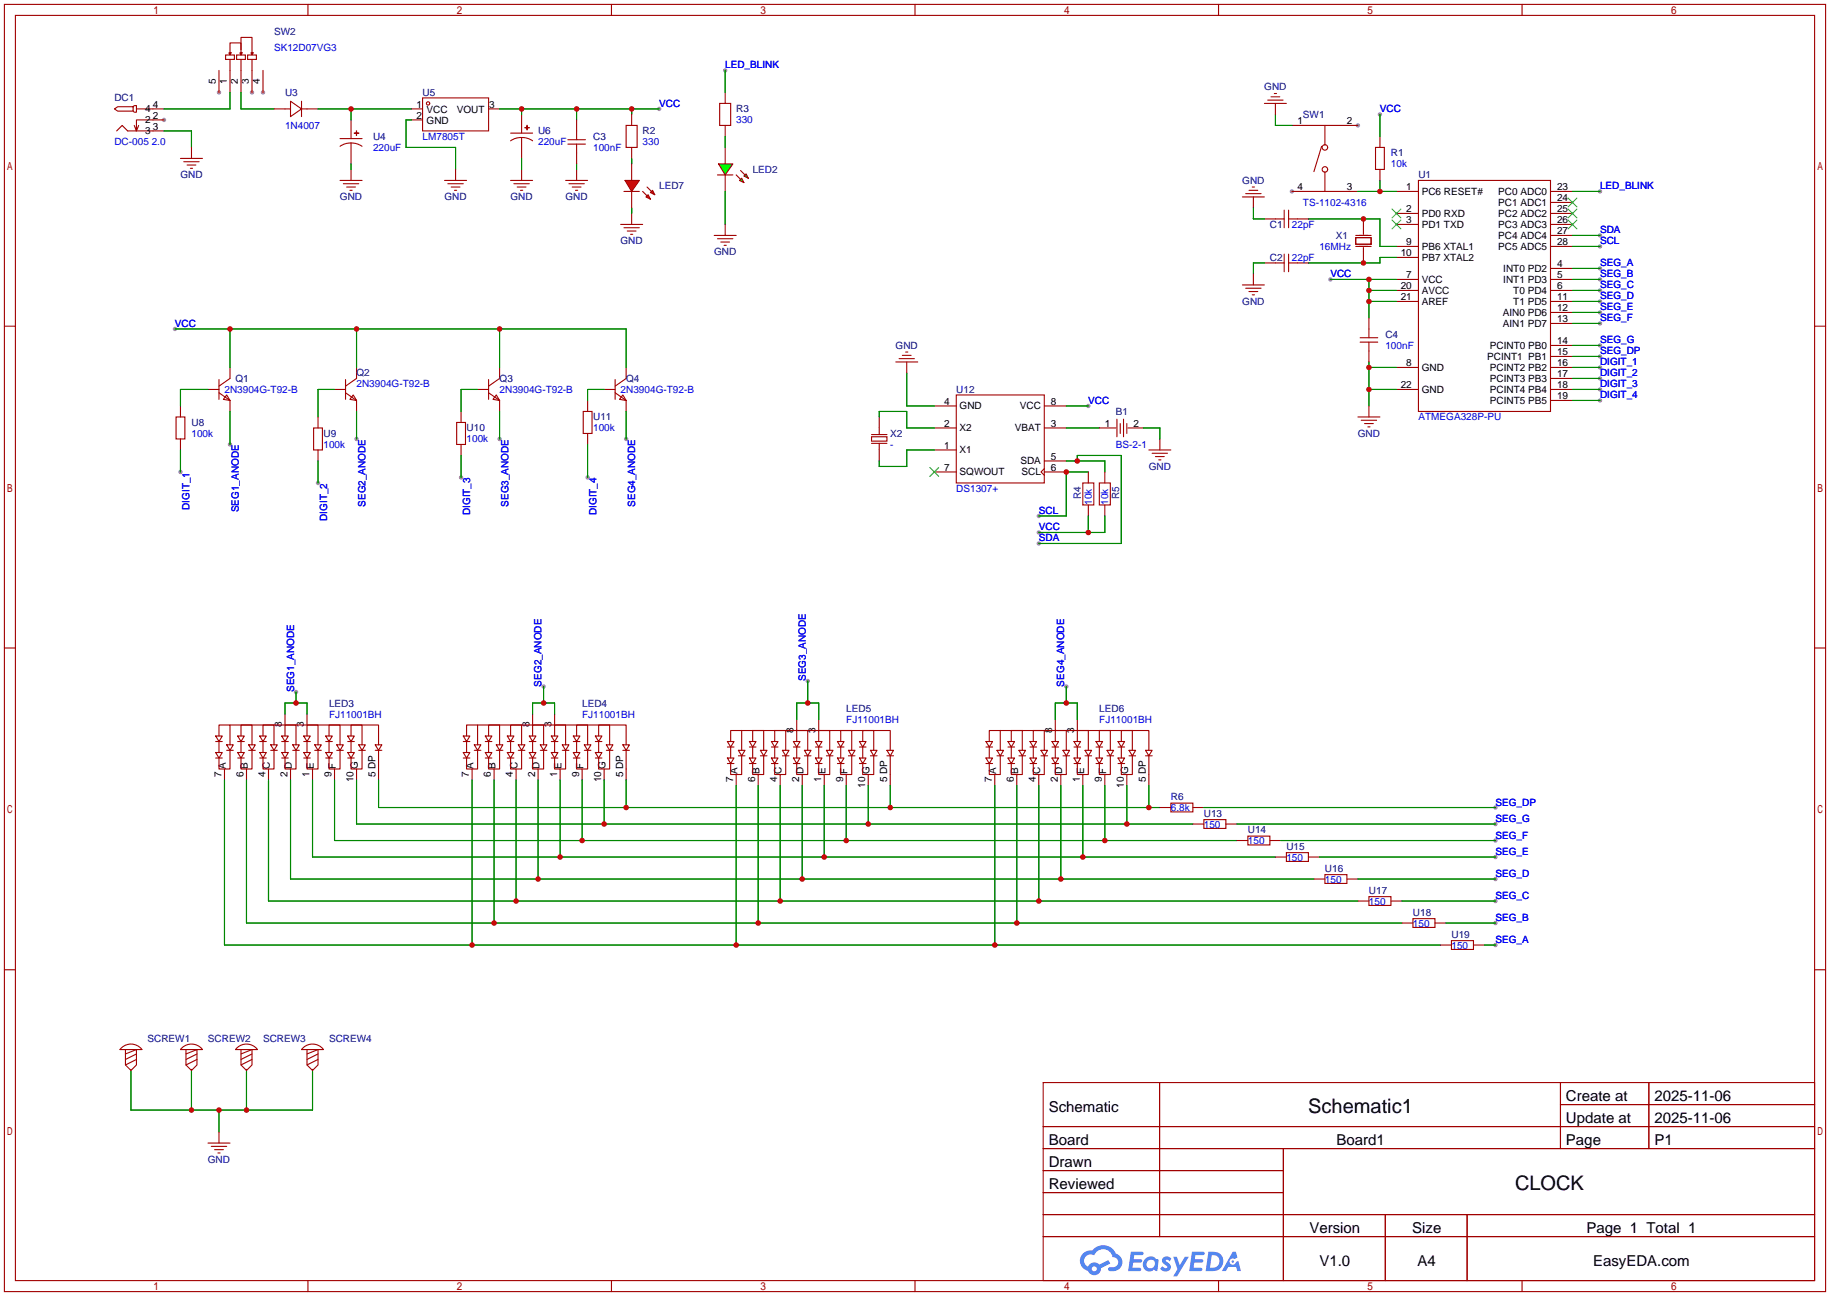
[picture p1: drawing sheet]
<svg xmlns="http://www.w3.org/2000/svg" width="422mm" height="299mm" viewBox="0 0 422 299" stroke-linecap="round" stroke-linejoin="round" font-family="sans-serif">
<g fill="#999">
<circle cx="313.4" cy="29" r=".51"/>
<circle cx="298.2" cy="44.2" r=".51"/>
<circle cx="37.8" cy="27.7" r=".51"/>
<circle cx="58.2" cy="21.3" r=".51"/>
<circle cx="60.7" cy="21.3" r=".51"/>
<circle cx="50.5" cy="21.3" r=".51"/>
<circle cx="369.3" cy="44.2" r=".51"/>
<circle cx="369.3" cy="54.4" r=".51"/>
<circle cx="369.3" cy="56.9" r=".51"/>
<circle cx="369.3" cy="62" r=".51"/>
<circle cx="369.3" cy="64.5" r=".51"/>
<circle cx="369.3" cy="67.1" r=".51"/>
<circle cx="369.3" cy="69.6" r=".51"/>
<circle cx="369.3" cy="72.1" r=".51"/>
<circle cx="369.3" cy="74.7" r=".51"/>
<circle cx="369.3" cy="79.8" r=".51"/>
<circle cx="369.3" cy="82.3" r=".51"/>
<circle cx="369.3" cy="84.8" r=".51"/>
<circle cx="369.3" cy="87.4" r=".51"/>
<circle cx="369.3" cy="89.9" r=".51"/>
<circle cx="369.3" cy="92.5" r=".51"/>
<circle cx="318.5" cy="26.4" r=".51"/>
<circle cx="307.1" cy="64.5" r=".51"/>
<circle cx="152.1" cy="25.1" r=".51"/>
<circle cx="167.4" cy="16.3" r=".51"/>
<circle cx="53.1" cy="102.6" r=".51"/>
<circle cx="82.3" cy="101.3" r=".51"/>
<circle cx="41.7" cy="109" r=".51"/>
<circle cx="40.4" cy="75.9" r=".51"/>
<circle cx="73.4" cy="111.5" r=".51"/>
<circle cx="106.4" cy="110.2" r=".51"/>
<circle cx="115.3" cy="101.3" r=".51"/>
<circle cx="144.5" cy="101.3" r=".51"/>
<circle cx="135.6" cy="110.2" r=".51"/>
<circle cx="251.2" cy="93.7" r=".51"/>
<circle cx="239.8" cy="125.5" r=".51"/>
<circle cx="239.8" cy="119.1" r=".51"/>
<circle cx="239.8" cy="122.9" r=".51"/>
<circle cx="68.3" cy="159.8" r=".51"/>
<circle cx="125.5" cy="158.5" r=".51"/>
<circle cx="186.4" cy="157.2" r=".51"/>
<circle cx="246.1" cy="158.5" r=".51"/>
<circle cx="345.2" cy="186.4" r=".51"/>
<circle cx="345.2" cy="190.2" r=".51"/>
<circle cx="345.2" cy="194.1" r=".51"/>
<circle cx="345.2" cy="197.9" r=".51"/>
<circle cx="345.2" cy="202.9" r=".51"/>
<circle cx="345.2" cy="208" r=".51"/>
<circle cx="345.2" cy="218.2" r=".51"/>
<circle cx="345.2" cy="213.1" r=".51"/>
</g>
<g fill="none" stroke="#a10000" stroke-width=".25">
<path d="M1 1h420.4v297.2h-420.4zM3.6 3.6h415.2v292.1h-415.2zM71.1 1v2.6M141.1 1v2.6M211.2 1v2.6M281.3 1v2.6M351.3 1v2.6M1 75.3h2.6M418.8 75.3h2.6M1 149.6h2.6M418.8 149.6h2.6M1 223.9h2.6"/>
<path d="M418.8 223.9h2.6M240.8 249.9h178v45.8h-178zM267.7 249.9v35.6M360.2 249.9v15.3M360.2 255h58.6M380.6 249.9v15.3M240.8 260.1h178M240.8 265.2h178M240.8 270.3h55.4M240.8 275.3h55.4M296.2 265.2v30.5M71.1 295.7v2.5"/>
<path d="M141.1 295.7v2.5M211.2 295.7v2.5M240.8 280.4h178M240.8 285.5h178M281.3 295.7v2.5M319.8 280.4v15.3M338.6 280.4v15.3M351.3 295.7v2.5"/>
</g>
<g fill="#5487ff">
<path d="M268.5 290.3a1.3 1.3 0 0 1 1.9 .3l-.4 .6a.54 .54 0 0 0-1-.2l.2 .2a1.28 1.28 0 0 1 .8 2 1.53 1.53 0 0 1-2.2-.3l.5-.6 .8 .5a.31 .31 0 0 0 .3-.3 .31 .31 0 0 0-.2-.3 1.12 1.12 0 0 1-.7-1.9z"/>
<path d="M270.8 290.2h.8l.7 1.9 1.2-1.9h.9l-2.7 4.5h-.9l1-1.7z"/>
<path d="M261 289h2.3a.46 .46 0 0 1 .5 .1 .46 .46 0 0 1 .1 .5l-.3 .2h-1.8l-.1 .9h1.6a.4 .4 0 0 1 .3 .4 .4 .4 0 0 1-.4 .4h-1.6l-.2 1.2h1.4a.46 .46 0 0 1 .5 .1 .46 .46 0 0 1 .1 .5l-.4 .2h-2.6z"/>
<path d="M275.1 289h2.3a.47 .47 0 0 1 .5 .1 .47 .47 0 0 1 .1 .5l-.3 .2h-1.8l-.1 .9h1.6a.4 .4 0 0 1 .4 .4 .4 .4 0 0 1-.5 .4h-1.6l-.2 1.2h1.4a.46 .46 0 0 1 .5 .1 .46 .46 0 0 1 .1 .5l-.4 .2h-2.6z"/>
<path d="M284.5 289h.8l.3 1.3-.6 .4a.75 .75 0 0 0-1.1 .3 .75 .75 0 0 0 .5 1 .75 .75 0 0 0 .9-.6l.5-.3 .6 2.4h-.8l-.3-1h-1.8l-.5 1h-1z"/>
<path d="M278.9 289l-.6 4.5h1.4a2.27 2.27 0 0 0 2.7-2.3 2.27 2.27 0 0 0-2.7-2.2zM279.7 289.8a1.5 1.5 0 0 1 1.8 1.5 1.5 1.5 0 0 1-1.9 1.4h-.3z"/>
<path d="M264.4 290.6a1.6 1.6 0 0 0-.4 2.3 1.6 1.6 0 0 0 2.3 .2l.8 .4 .3-2.5-.1-.3h-.5a1.58 1.58 0 0 0-2.4-.1zM265 291.1a.99 .99 0 0 1 1.6 .6 .99 .99 0 0 1-1.3 1.1 .98 .98 0 0 1-.3-1.7z"/>
<path d="M250 289.4a2.37 2.37 0 0 0 1.1 4 1.54 1.54 0 0 0 1.8 1 1.54 1.54 0 0 0 1.2-1.6l2.2-1.1-.5-.8-2.1 1.1a1.57 1.57 0 0 0-2.6 .4 1.5 1.5 0 0 1-.7-2.1 1.5 1.5 0 0 1 2.2-.5 2.23 2.23 0 0 1 2.3-1.4 2.23 2.23 0 0 1 1.9 1.8 1.16 1.16 0 0 1 1.3 1.1 1.16 1.16 0 0 1-1.1 1.3h-.7a.47 .47 0 0 0-.5 .3 .47 .47 0 0 0 .4 .6 2.14 2.14 0 0 0 2.7-1.4 2.14 2.14 0 0 0-1.3-2.7 3.2 3.2 0 0 0-5.5-.7l-1.1 .1zM252 292.9a.6 .6 0 0 1 1.2 0 .6 .6 0 0 1-1.2 0z"/>
<circle cx="284.6" cy="291.3" r=".28"/>
</g>
<g fill="none" stroke="#a10000" stroke-width=".25">
<path d="M50.5 16.3v5M52.1 12.7h2v1h-2zM52.8 12.2h.5l-.2 .5zM53.1 12.4v-2.5h2.5v2.8M53.1 13.7v7.6M54.6 12.7h2v1h-2zM55.4 12.2h.5l-.3 .5zM55.6 11.4v-2.8h2.6v3.8M55.6 13.7v7.6M57.1 12.7h2.1v1h-2.1zM57.9 12.2h.5l-.2 .5zM58.2 13.7v7.6"/>
<path d="M60.7 16.3v5M26.4 25.1l.8-.5h3.5v1.1h-3.5zM26.9 30.2l1.3-1.2 1.3 1.2h8.3M30.7 24.6l.3-.2h.5v1.5h-.5l-.3-.2M31.5 25.1h6.3M32 29l-.5 1.2M37.8 27.7h-6.3v2.5l-.5-1.2M41.7 36.6h5M42.4 37.3h3.6M43.2 38.1h2M43.9 38.9h.5M44.2 34v2.6"/>
<path d="M63.2 25.1h3.9M67.1 23.4l2.5 1.7-2.5 1.8zM69.6 25.1h3.8M69.6 23.4v3.5M78.5 32h5.1M81 33l1.1 .1 1.5 .7M81 33l-1.6 .3-.9 .5M81 27.7v4.3M81 33v4.8M81 39.1v2.6M81.8 30.7l1 .1zM82.3 30.2v1z"/>
<path d="M95 25.1h2.5M95 27.7h2.5M97.5 22.6h15.3v7.6h-15.3zM105.2 39.1v2.6M112.8 25.1h2.5M117.9 30.7h5M120.4 31.8l1.1 .1 1.4 .6M120.4 31.8l-1.6 .2-.9 .5M120.4 26.4v4.3M120.4 31.8v4.8M120.4 39.1v2.6M121.2 29.5h1z"/>
<path d="M121.6 29l.1 1zM133.1 39.1v2.6M144.5 29h2.6v5h-2.6zM145.8 26.4v2.6M145.8 34v2.6M166.1 23.9h2.6v5.1h-2.6zM167.4 21.3v2.6M167.4 29v2.5M167.4 34v3.8M291.8 23.9h5.1M292.6 23.1h3.6M293.4 22.4h2"/>
<path d="M294.1 21.6h.5M294.4 23.9v2.5M298.2 29h15.2M305.1 33.8l-1.8 5.8M305.8 29v4.5M305.8 39.6v4.6M317.5 34h2v5.1h-2zM318.5 31.5v2.5M318.5 39.1v2.6M78.5 41.7h5.1M79.2 42.4h3.6M80 43.2h2"/>
<path d="M80.8 43.9h.5M102.6 41.7h5.1M103.4 42.4h3.5M104.1 43.2h2.1M104.9 43.9h.5M117.9 41.7h5M118.6 42.4h3.6M119.4 43.2h2M120.1 43.9h.5M130.6 41.7h5M131.3 42.4h3.6M132.1 43.2h2"/>
<path d="M132.8 43.9h.5M143.3 51.8h5M144 52.6h3.6M144.8 53.3h2M145.5 54.1h.5M145.8 49.3v2.5M165.6 40.4h3.6M167.4 40.4v3.8M286.8 45.5h5M287.5 44.7h3.6M288.3 43.9h2M289.1 43.2h.5"/>
<path d="M289.3 45.5v2.5M291.8 50.5h4.6M296.4 48.5v4.1M296.4 58.7v4M297.4 50.5h4.6M297.4 48.5v4.1M297.4 58.7v4M298.2 44.2h15.2M312.9 54.9h3.6v1.5h-3.6zM312.9 56.9h3.6M312.9 54.4h3.6M314.7 50.5v3.6"/>
<path d="M314.7 57.2v3.5M322.3 44.2h5.1M322.3 49.3h5.1M322.3 51.8h5.1M322.3 56.9h5.1M322.3 59.4h5.1M327.4 41.7h30.5v53.3h-30.5zM357.9 44.2h5.1M357.9 49.3h5.1M357.9 51.8h5.1M357.9 56.9h5.1M357.9 46.7h5.1"/>
<path d="M357.9 54.4h5.1M286.8 65.8h5M287.5 66.5h3.6M288.3 67.3h2M289.1 68.1h.5M289.3 63.2v2.6M291.8 60.7h4.6M297.4 60.7h4.6M322.3 64.5h5.1M322.3 67.1h5.1M322.3 69.6h5.1M357.9 62h5.1"/>
<path d="M357.9 64.5h5.1M357.9 67.1h5.1M357.9 69.6h5.1M357.9 72.1h5.1M357.9 74.7h5.1M357.9 79.8h5.1M322.3 84.8h5.1M322.3 89.9h5.1M357.9 84.8h5.1M357.9 82.3h5.1M357.9 87.4h5.1M357.9 89.9h5.1"/>
<path d="M357.9 92.5h5.1"/>
<circle cx="98.8" cy="23.9" r=".38"/>
<circle cx="305.8" cy="39.1" r=".63"/>
<circle cx="305.8" cy="34" r=".63"/>
</g>
<path d="M321.3 48.3l2 2M321.3 50.8l2 2M323.3 48.3l-2 2M323.3 50.8l-2 2M361.9 45.7l2.1 2.1M361.9 48.3l2.1 2M361.9 50.8l2.1 2M364 45.7l-2.1 2.1M364 48.3l-2.1 2M364 50.8l-2.1 2" fill="none" stroke="#3c3" stroke-width=".25"/>
<g fill="none" stroke="#008700" stroke-width=".25">
<path d="M167.4 16.3v5M37.8 30.2h6.4v3.8M53.1 21.3v3.8h-15.3M55.6 21.3v3.8h7.6M73.4 25.1h21.6M81 25.1v2.6M81 37.8v1.3M95 27.7h-1.3v6.3h11.5v5.1M115.3 25.1h36.8M120.4 25.1v1.3M120.4 36.6v2.5M133.1 25.1v2.6"/>
<path d="M133.1 37.8v1.3M145.8 25.1v1.3M145.8 36.6v1.2M294.4 26.4v2.6h3.8M318.5 26.4v5.1M145.8 48v1.3M289.3 48v2.5h2.5M302 50.5h16.5v6.4h3.8M313.4 44.2h8.9M318.5 41.7v2.5M322.3 59.4h-3.8v1.3h-16.5M363 44.2h6.3"/>
<path d="M363 54.4h6.3M363 56.9h6.3M291.8 60.7h-2.5v2.5M307.1 64.5h15.2M316 67.1h6.3M316 69.6h6.3M316 64.5v8.9M363 62h6.3M363 64.5h6.3M363 67.1h6.3M363 69.6h6.3M363 72.1h6.3"/>
<path d="M363 74.7h6.3M363 79.8h6.3M316 84.8h6.3M316 89.9h6.3M316 83.6v10.1M363 82.3h6.3M363 84.8h6.3M363 87.4h6.3M363 89.9h6.3M363 92.5h6.3"/>
</g>
<g fill="#0f0" stroke="#a10000" stroke-width=".25">
<path d="M165.9 37.8h3.3l-1.8 2.6z"/>
<path d="M172.2 40.1l.5 1-1-.5z"/>
<path d="M171.2 41.1l.5 1.1-1-.5z"/>
</g>
<g fill="none" stroke="#a10000" stroke-width=".25">
<path d="M145.8 37.8v3.9M170.9 39.4l1.1 1M144 44.2h3.6M145.8 44.2v3.8M164.8 54.4h5.1M165.6 55.1h3.6M166.4 55.9h2M167.1 56.6h.5M167.4 51.8v2.6M169.9 40.4l1 1M40.6 96.3h2.1v5h-2.1zM41.7 93.7v2.6"/>
<path d="M48 89.9h2.5M50.5 90.7l2.6 1.8M50.5 87.6v4.6M52.3 91.2l.8 1.3-1.5-.3zM53.1 84.8v2.6l-2.6 1.8M53.1 92.5v2.5M72.4 98.8h2v5.1h-2zM73.4 96.3v2.5M77.2 89.9h2.6M79.8 90.7l2.5 1.8M79.8 87.6v4.6M81.5 91.2l.8 1.3-1.5-.3z"/>
<path d="M82.3 84.8v2.6l-2.5 1.8M82.3 92.5v2.5M105.4 97.5h2v5.1h-2zM106.4 95v2.5M110.2 89.9h2.6M112.8 90.7l2.5 1.8M112.8 87.6v4.6M114.6 91.2l.7 1.3-1.5-.3zM115.3 84.8v2.6l-2.5 1.8M115.3 92.5v2.5M134.6 95h2.1v5.1h-2.1zM135.6 92.5v2.5"/>
<path d="M139.4 89.9h2.6M142 90.7l2.5 1.8M142 87.6v4.6M143.8 91.2l.7 1.3-1.5-.3zM144.5 84.8v2.6l-2.5 1.8M144.5 92.5v2.5M202.9 96.3v4M206.8 83.6h5M207.5 82.8h3.6M208.3 82h2M209 81.3h.5M209.3 83.6v2.5"/>
<path d="M215.6 98.8h5.1M215.6 93.7h5.1M220.7 91.2h20.3v20.3h-20.3zM241 98.8h5.1M241 93.7h5.1M253.7 98.8h3.9M257.8 96.8v4M258.6 97.8v2.3M259.3 96.8v4M260.1 97.8v2.3M260.3 98.8h3.6M41.7 101.3v2.6"/>
<path d="M73.4 103.9v2.5M106.4 102.6v2.6M135.6 100.1v2.5M201.2 100.8h3.5v1.1h-3.5zM201.2 100.3h3.5M201.2 102.4h3.5M202.9 102.4v4M215.6 103.9h5.1M215.6 109h5.1M241 108.2l-.7 .8 .7 .7M241 106.4h5.1M241 109h5.1"/>
<path d="M249.9 111.5h2.6v5.1h-2.6zM251.2 109v2.5M251.2 116.6v2.5M253.7 111.5h2.6v5.1h-2.6zM255 109v2.5M255 116.6v2.5M265.2 103.9h5.1M265.9 104.6h3.6M266.7 105.4h2M267.5 106.2h.5M267.7 101.3v2.6M49.8 169.9h1.5l-.8 1.3z"/>
<path d="M49.8 173.7h1.5l-.8 1.3zM49.8 171.2h1.5M49.8 175h1.5M50.5 169.9v-2.5h2.6v4.6M50.5 171.2v2.5M51.8 177.5v2.6M52.3 172h1.5l-.7 1.2zM52.3 173.2h1.5M53.1 173.2v4.3h-2.6v-2.5M53.1 167.4h34.3v4.6M54.9 169.9h1.5l-.8 1.3zM54.9 173.7h1.5l-.8 1.3z"/>
<path d="M54.9 171.2h1.5M54.9 175h1.5M55.6 169.9v-2.5h2.6v4.6M55.6 171.2v2.5M56.9 177.5v2.6M57.4 172h1.5l-.7 1.2zM57.4 173.2h1.5M58.2 173.2v4.3h-2.6v-2.5M59.9 169.9h1.6l-.8 1.3zM59.9 173.7h1.6l-.8 1.3zM59.9 171.2h1.6M59.9 175h1.6"/>
<path d="M60.7 169.9v-2.5h2.5v4.6M60.7 171.2v2.5M62 177.5v2.6M62.5 172h1.5l-.8 1.2zM62.5 173.2h1.5M63.2 173.2v4.3h-2.5v-2.5M65 169.9h1.5l-.7 1.3zM65 173.7h1.5l-.7 1.3zM65 171.2h1.5M65 175h1.5M65.8 169.9v-2.5h2.5v4.6M65.8 164.8v2.6"/>
<path d="M65.8 171.2v2.5M67.1 177.5v2.6M67.6 172h1.5l-.8 1.2zM67.6 173.2h1.5M68.3 173.2v4.3h-2.5v-2.5M70.1 169.9h1.5l-.7 1.3zM70.1 173.7h1.5l-.7 1.3zM70.1 171.2h1.5M70.1 175h1.5M70.9 169.9v-2.5h2.5v4.6M70.9 164.8v2.6M70.9 171.2v2.5"/>
<path d="M72.1 177.5v2.6M72.6 172h1.6l-.8 1.2zM72.6 173.2h1.6M73.4 173.2v4.3h-2.5v-2.5M75.2 169.9h1.5l-.8 1.3zM75.2 173.7h1.5l-.8 1.3zM75.2 171.2h1.5M75.2 175h1.5M75.9 169.9v-2.5h2.6v4.6M75.9 171.2v2.5M77.2 177.5v2.6M77.7 172h1.5l-.7 1.2z"/>
<path d="M77.7 173.2h1.5M78.5 173.2v4.3h-2.6v-2.5M80.3 169.9h1.5l-.8 1.3zM80.3 173.7h1.5l-.8 1.3zM80.3 171.2h1.5M80.3 175h1.5M81 169.9v-2.5h2.6v4.6M81 171.2v2.5M82.3 177.5v2.6M82.8 172h1.5l-.7 1.2zM82.8 173.2h1.5M83.6 173.2v4.3h-2.6v-2.5"/>
<path d="M86.6 172h1.5l-.7 1.2zM86.6 173.2h1.5M87.4 173.2v6.9M106.9 169.9h1.6l-.8 1.3zM106.9 173.7h1.6l-.8 1.3zM106.9 171.2h1.6M106.9 175h1.6M107.7 169.9v-2.5h2.5v4.6M107.7 171.2v2.5M109 177.5v2.6M109.5 172h1.5l-.8 1.2zM109.5 173.2h1.5"/>
<path d="M110.2 173.2v4.3h-2.5v-2.5M110.2 167.4h34.3v4.6M112 169.9h1.5l-.7 1.3zM112 173.7h1.5l-.7 1.3zM112 171.2h1.5M112 175h1.5M112.8 169.9v-2.5h2.5v4.6M112.8 171.2v2.5M114 177.5v2.6M114.6 172h1.5l-.8 1.2zM114.6 173.2h1.5M115.3 173.2v4.3h-2.5v-2.5"/>
<path d="M117.1 169.9h1.5l-.7 1.3zM117.1 173.7h1.5l-.7 1.3zM117.1 171.2h1.5M117.1 175h1.5M117.9 169.9v-2.5h2.5v4.6M117.9 171.2v2.5M119.1 177.5v2.6M119.6 172h1.6l-.8 1.2zM119.6 173.2h1.6M120.4 173.2v4.3h-2.5v-2.5M122.2 169.9h1.5l-.8 1.3zM122.2 173.7h1.5l-.8 1.3z"/>
<path d="M122.2 171.2h1.5M122.2 175h1.5M122.9 169.9v-2.5h2.6v4.6M122.9 164.8v2.6M122.9 171.2v2.5M124.2 177.5v2.6M124.7 172h1.5l-.7 1.2zM124.7 173.2h1.5M125.5 173.2v4.3h-2.6v-2.5M127.3 169.9h1.5l-.8 1.3zM127.3 173.7h1.5l-.8 1.3zM127.3 171.2h1.5"/>
<path d="M127.3 175h1.5M128 169.9v-2.5h2.6v4.6M128 164.8v2.6M128 171.2v2.5M129.3 177.5v2.6M129.8 172h1.5l-.7 1.2zM129.8 173.2h1.5M130.6 173.2v4.3h-2.6v-2.5M132.3 169.9h1.6l-.8 1.3zM132.3 173.7h1.6l-.8 1.3zM132.3 171.2h1.6M132.3 175h1.6"/>
<path d="M133.1 169.9v-2.5h2.5v4.6M133.1 171.2v2.5M134.4 177.5v2.6M134.9 172h1.5l-.8 1.2zM134.9 173.2h1.5M135.6 173.2v4.3h-2.5v-2.5M137.4 169.9h1.5l-.7 1.3zM137.4 173.7h1.5l-.7 1.3zM137.4 171.2h1.5M137.4 175h1.5M138.2 169.9v-2.5h2.5v4.6M138.2 171.2v2.5"/>
<path d="M139.4 177.5v2.6M140 172h1.5l-.8 1.2zM140 173.2h1.5M140.7 173.2v4.3h-2.5v-2.5M143.8 172h1.5l-.8 1.2zM143.8 173.2h1.5M144.5 173.2v6.9M167.9 171.2h1.5l-.7 1.3zM167.9 175h1.5l-.7 1.3zM167.9 172.5h1.5M167.9 176.3h1.5M168.7 171.2v-2.5h2.5v4.5"/>
<path d="M168.7 172.5v2.5M169.9 178.8v2.6M170.4 173.2h1.6l-.8 1.3zM170.4 174.5h1.6M171.2 174.5v4.3h-2.5v-2.5M171.2 168.7h34.3v4.5M173 171.2h1.5l-.8 1.3zM173 175h1.5l-.8 1.3zM173 172.5h1.5M173 176.3h1.5M173.7 171.2v-2.5h2.6v4.5M173.7 172.5v2.5"/>
<path d="M175 178.8v2.6M175.5 173.2h1.5l-.7 1.3zM175.5 174.5h1.5M176.3 174.5v4.3h-2.6v-2.5M178.1 171.2h1.5l-.8 1.3zM178.1 175h1.5l-.8 1.3zM178.1 172.5h1.5M178.1 176.3h1.5M178.8 171.2v-2.5h2.6v4.5M178.8 172.5v2.5M180.1 178.8v2.6M180.6 173.2h1.5l-.7 1.3z"/>
<path d="M180.6 174.5h1.5M181.4 174.5v4.3h-2.6v-2.5M183.1 171.2h1.6l-.8 1.3zM183.1 175h1.6l-.8 1.3zM183.1 172.5h1.6M183.1 176.3h1.6M183.9 171.2v-2.5h2.5v4.5M183.9 166.1v2.6M183.9 172.5v2.5M185.2 178.8v2.6M185.7 173.2h1.5l-.8 1.3zM185.7 174.5h1.5"/>
<path d="M186.4 174.5v4.3h-2.5v-2.5M188.2 171.2h1.5l-.7 1.3zM188.2 175h1.5l-.7 1.3zM188.2 172.5h1.5M188.2 176.3h1.5M189 171.2v-2.5h2.5v4.5M189 166.1v2.6M189 172.5v2.5M190.2 178.8v2.6M190.8 173.2h1.5l-.8 1.3zM190.8 174.5h1.5M191.5 174.5v4.3h-2.5v-2.5"/>
<path d="M193.3 171.2h1.5l-.7 1.3zM193.3 175h1.5l-.7 1.3zM193.3 172.5h1.5M193.3 176.3h1.5M194.1 171.2v-2.5h2.5v4.5M194.1 172.5v2.5M195.3 178.8v2.6M195.8 173.2h1.6l-.8 1.3zM195.8 174.5h1.6M196.6 174.5v4.3h-2.5v-2.5M198.4 171.2h1.5l-.8 1.3zM198.4 175h1.5l-.8 1.3z"/>
<path d="M198.4 172.5h1.5M198.4 176.3h1.5M199.1 171.2v-2.5h2.6v4.5M199.1 172.5v2.5M200.4 178.8v2.6M200.9 173.2h1.5l-.7 1.3zM200.9 174.5h1.5M201.7 174.5v4.3h-2.6v-2.5M204.7 173.2h1.5l-.7 1.3zM204.7 174.5h1.5M205.5 174.5v6.9M227.6 171.2h1.5l-.8 1.3z"/>
<path d="M227.6 175h1.5l-.8 1.3zM227.6 172.5h1.5M227.6 176.3h1.5M228.3 171.2v-2.5h2.6v4.5M228.3 172.5v2.5M229.6 178.8v2.6M230.1 173.2h1.5l-.7 1.3zM230.1 174.5h1.5M230.9 174.5v4.3h-2.6v-2.5M230.9 168.7h34.3v4.5M232.7 171.2h1.5l-.8 1.3zM232.7 175h1.5l-.8 1.3z"/>
<path d="M232.7 172.5h1.5M232.7 176.3h1.5M233.4 171.2v-2.5h2.6v4.5M233.4 172.5v2.5M234.7 178.8v2.6M235.2 173.2h1.5l-.7 1.3zM235.2 174.5h1.5M236 174.5v4.3h-2.6v-2.5M237.7 171.2h1.6l-.8 1.3zM237.7 175h1.6l-.8 1.3zM237.7 172.5h1.6M237.7 176.3h1.6"/>
<path d="M238.5 171.2v-2.5h2.5v4.5M238.5 172.5v2.5M239.8 178.8v2.6M240.3 173.2h1.5l-.8 1.3zM240.3 174.5h1.5M241 174.5v4.3h-2.5v-2.5M242.8 171.2h1.5l-.7 1.3zM242.8 175h1.5l-.7 1.3zM242.8 172.5h1.5M242.8 176.3h1.5M243.6 171.2v-2.5h2.5v4.5M243.6 166.1v2.6"/>
<path d="M243.6 172.5v2.5M244.9 178.8v2.6M245.4 173.2h1.5l-.8 1.3zM245.4 174.5h1.5M246.1 174.5v4.3h-2.5v-2.5M247.9 171.2h1.5l-.7 1.3zM247.9 175h1.5l-.7 1.3zM247.9 172.5h1.5M247.9 176.3h1.5M248.7 171.2v-2.5h2.5v4.5M248.7 166.1v2.6M248.7 172.5v2.5"/>
<path d="M249.9 178.8v2.6M250.4 173.2h1.6l-.8 1.3zM250.4 174.5h1.6M251.2 174.5v4.3h-2.5v-2.5M253 171.2h1.5l-.8 1.3zM253 175h1.5l-.8 1.3zM253 172.5h1.5M253 176.3h1.5M253.7 171.2v-2.5h2.6v4.5M253.7 172.5v2.5M255 178.8v2.6M255.5 173.2h1.5l-.7 1.3z"/>
<path d="M255.5 174.5h1.5M256.3 174.5v4.3h-2.6v-2.5M258.1 171.2h1.5l-.8 1.3zM258.1 175h1.5l-.8 1.3zM258.1 172.5h1.5M258.1 176.3h1.5M258.8 171.2v-2.5h2.6v4.5M258.8 172.5v2.5M260.1 178.8v2.6M260.6 173.2h1.5l-.7 1.3zM260.6 174.5h1.5M261.4 174.5v4.3h-2.6v-2.5"/>
<path d="M264.4 173.2h1.5l-.7 1.3zM264.4 174.5h1.5M265.2 174.5v6.9M267.7 186.4h2.6M270.3 185.4h5v2.1h-5zM275.3 186.4h2.6M275.3 190.2h2.6M277.9 189.2h5.1v2.1h-5.1zM283 190.2h2.5M285.5 194.1h2.5M288 193h5.1v2.1h-5.1zM293.1 194.1h2.6"/>
<path d="M294.4 197.9h2.5M296.9 196.8h5.1v2.1h-5.1zM302 197.9h2.5M303.3 202.9h2.5M305.8 201.9h5.1v2.1h-5.1zM310.9 202.9h2.5M313.4 208h2.6M316 207h5.1v2h-5.1zM321.1 208h2.5M323.6 213.1h2.5M326.1 212.1h5.1v2h-5.1zM331.2 213.1h2.6"/>
<path d="M332.5 218.2h2.5M335 217.2h5.1v2h-5.1zM340.1 218.2h2.5"/>
</g>
<g fill="none" stroke="#008700" stroke-width=".25">
<path d="M167.4 31.5v2.5M167.4 44.2v7.6M40.4 75.9h104.1v8.9M53.1 75.9v8.9M82.3 75.9v8.9M115.3 75.9v8.9M48 89.9h-6.3v3.8M53.1 95v7.6M77.2 89.9h-3.8v6.4M82.3 95v6.3M110.2 89.9h-3.8v5.1M115.3 95v6.3"/>
<path d="M139.4 89.9h-3.8v2.6M144.5 95v6.3M202.9 96.3v-1.3h6.4v3.8h6.3M209.3 86.1v7.6h6.3M246.1 93.7h5.1M246.1 98.8h7.6M263.9 98.8h3.8v2.5M41.7 103.9v5.1M73.4 106.4v5.1M106.4 105.2v5M135.6 102.6v7.6M215.6 103.9h-6.3v3.8h-6.4v-1.3"/>
<path d="M246.1 106.4h8.9v2.6M248.7 106.4v-1.2h10.1v20.3h-19M251.2 109h-5.1v10.1h-6.3M251.2 119.1v3.8M255 119.1v3.8h-15.2M68.3 159.8v2.5M125.5 158.5v3.8M186.4 157.2v5.1M246.1 158.5v3.8M65.8 164.8v-2.5h5.1v2.5M122.9 164.8v-2.5h5.1v2.5M183.9 166.1v-3.8h5.1v3.8"/>
<path d="M243.6 166.1v-3.8h5.1v3.8M51.8 180.1v38.1h280.7M56.9 180.1v33h266.7M62 180.1v27.9h251.4M67.1 180.1v22.8h236.2M72.1 180.1v17.8h222.3M77.2 180.1v14h208.3M82.3 180.1v10.1h193M87.4 180.1v6.3h180.3M109 180.1v38.1M114 180.1v33M119.1 180.1v27.9"/>
<path d="M124.2 180.1v22.8M129.3 180.1v17.8M134.4 180.1v14M139.4 180.1v10.1M144.5 180.1v6.3M169.9 181.4v36.8M175 181.4v31.7M180.1 181.4v26.6M185.2 181.4v21.5M190.2 181.4v16.5M195.3 181.4v12.7M200.4 181.4v8.8"/>
<path d="M205.5 181.4v5M229.6 181.4v36.8M234.7 181.4v31.7M239.8 181.4v26.6M244.9 181.4v21.5M249.9 181.4v16.5M255 181.4v12.7M260.1 181.4v8.8M265.2 181.4v5M277.9 186.4h67.3M285.5 190.2h59.7M295.7 194.1h49.5"/>
<path d="M304.5 197.9h40.7M313.4 202.9h31.8M323.6 208h21.6M333.8 213.1h11.4M342.6 218.2h2.6"/>
</g>
<path d="M214.6 108l2.1 2M216.7 108l-2.1 2" fill="none" stroke="#3c3" stroke-width=".25"/>
<g fill="#f00" stroke="#a10000" stroke-width=".25">
<path d="M144.3 41.7h3.3l-1.8 2.5z"/>
<path d="M150.1 44.5l.5-.6 .5 1.1z"/>
<path d="M149.1 45.5l.5-.5 .5 1z"/>
</g>
<g fill="none" stroke="#a10000" stroke-width=".25">
<path d="M131.1 33.3h4M131.1 32.3h4M133.1 27.7v4.6M133.1 33.3v4.5M148.3 44.2l1.1 1M149.4 43.2l1 1M313.9 79h4.1M313.9 78h4.1M316 73.4v4.6M316 79v4.6M313.4 96.3h5.1M314.2 97h3.6"/>
<path d="M315 97.8h2M315.7 98.6h.5M316 93.7v2.6M28.1 241.8a3.2 3.2 0 0 1 4.7 .5h-5.1zM29 242.3v3.6l1.2 1.2 1.3-1.2v-3.6l-2.5 1M30.2 246.9v.5M31.5 243.3l-2.5 1.3M31.5 244.6l-2.5 1.3M42.1 241.8a3.2 3.2 0 0 1 4.6 .5h-5zM42.9 242.3v3.6l1.3 1.2 1.3-1.2v-3.6l-2.6 1M44.2 246.9v.5M45.5 243.3l-2.6 1.3"/>
<path d="M45.5 244.6l-2.6 1.3M54.8 241.8a3.2 3.2 0 0 1 4.6 .5h-5zM55.6 242.3v3.6l1.3 1.2 1.3-1.2v-3.6l-2.6 1M56.9 246.9v.5M58.2 243.3l-2.6 1.3M58.2 244.6l-2.6 1.3M70 241.8a3.2 3.2 0 0 1 4.7 .5h-5.1zM70.9 242.3v3.6l1.2 1.2 1.3-1.2v-3.6l-2.5 1M72.1 246.9v.5M73.4 243.3l-2.5 1.3M73.4 244.6l-2.5 1.3M48 263.9h5.1"/>
<path d="M48.8 264.7h3.5M49.5 265.4h2.1M50.3 266.2h.5M50.5 261.4v2.5"/>
</g>
<path d="M30.2 247.4v8.9h41.9v-8.9M44.2 247.4v8.9M50.5 256.3v5.1M56.9 247.4v8.9" fill="none" stroke="#008700" stroke-width=".25"/>
<g fill="#c00">
<circle cx="318.5" cy="44.2" r=".63"/>
<circle cx="316" cy="89.9" r=".63"/>
<circle cx="316" cy="84.8" r=".63"/>
<circle cx="316" cy="67.1" r=".63"/>
<circle cx="316" cy="64.5" r=".63"/>
<circle cx="316" cy="69.6" r=".63"/>
<circle cx="314.7" cy="60.7" r=".63"/>
<circle cx="314.7" cy="50.5" r=".63"/>
<circle cx="81" cy="25.1" r=".63"/>
<circle cx="120.4" cy="25.1" r=".63"/>
<circle cx="133.1" cy="25.1" r=".63"/>
<circle cx="145.8" cy="25.1" r=".63"/>
<circle cx="53.1" cy="75.9" r=".63"/>
<circle cx="82.3" cy="75.9" r=".63"/>
<circle cx="115.3" cy="75.9" r=".63"/>
<circle cx="248.7" cy="106.4" r=".63"/>
<circle cx="246.1" cy="109" r=".63"/>
<circle cx="251.2" cy="122.9" r=".63"/>
<circle cx="68.3" cy="162.3" r=".63"/>
<circle cx="125.5" cy="162.3" r=".63"/>
<circle cx="186.4" cy="162.3" r=".63"/>
<circle cx="246.1" cy="162.3" r=".63"/>
<circle cx="144.5" cy="186.4" r=".63"/>
<circle cx="205.5" cy="186.4" r=".63"/>
<circle cx="265.2" cy="186.4" r=".63"/>
<circle cx="139.4" cy="190.2" r=".63"/>
<circle cx="200.4" cy="190.2" r=".63"/>
<circle cx="260.1" cy="190.2" r=".63"/>
<circle cx="134.4" cy="194.1" r=".63"/>
<circle cx="195.3" cy="194.1" r=".63"/>
<circle cx="255" cy="194.1" r=".63"/>
<circle cx="129.3" cy="197.9" r=".63"/>
<circle cx="190.2" cy="197.9" r=".63"/>
<circle cx="249.9" cy="197.9" r=".63"/>
<circle cx="124.2" cy="202.9" r=".63"/>
<circle cx="185.2" cy="202.9" r=".63"/>
<circle cx="244.9" cy="202.9" r=".63"/>
<circle cx="180.1" cy="208" r=".63"/>
<circle cx="239.8" cy="208" r=".63"/>
<circle cx="119.1" cy="208" r=".63"/>
<circle cx="114" cy="213.1" r=".63"/>
<circle cx="175" cy="213.1" r=".63"/>
<circle cx="234.7" cy="213.1" r=".63"/>
<circle cx="169.9" cy="218.2" r=".63"/>
<circle cx="229.6" cy="218.2" r=".63"/>
<circle cx="109" cy="218.2" r=".63"/>
<circle cx="44.2" cy="256.3" r=".63"/>
<circle cx="50.5" cy="256.3" r=".63"/>
<circle cx="56.9" cy="256.3" r=".63"/>
</g>
<g font-size="4.6">
<text x="302" y="257">Schematic1</text>
<text x="349.7" y="274.8">CLOCK</text>
</g>
<g font-size="3.5">
<text x="242.1" y="256.7">Schematic</text>
<text x="361.5" y="254.2">Create at</text>
<text x="381.9" y="254.2">2025-11-06</text>
<text x="361.5" y="259.2">Update at</text>
<text x="381.9" y="259.2">2025-11-06</text>
<text x="242.1" y="264.3">Board</text>
<text x="242.1" y="269.4">Drawn</text>
<text x="308.5" y="264.3">Board1</text>
<text x="361.5" y="264.3">Page</text>
<text x="381.9" y="264.3">P1</text>
<text x="242.1" y="274.5">Reviewed</text>
<text x="302.3" y="284.6">Version</text>
<text x="326" y="284.6">Size</text>
<text x="366.2" y="284.6">Page 1 Total 1</text>
<text x="304.6" y="292.3">V1.0</text>
<text x="327.2" y="292.3">A4</text>
<text x="367.7" y="292.3">EasyEDA.com</text>
</g>
<g font-size="2.3" fill="#000080">
<text x="63.2" y="8.2">SW2</text>
<text x="26.4" y="23.4">DC1</text>
<text x="65.8" y="22.1">U3</text>
<text x="97.5" y="22.1">U5</text>
<text x="291.8" y="20.9">GND</text>
<text x="169.9" y="26">R3</text>
<text x="300.7" y="27.2">SW1</text>
<text x="86.1" y="32.3">U4</text>
<text x="124.2" y="31">U6</text>
<text x="136.9" y="32.3">C3</text>
<text x="148.3" y="31">R2</text>
<text x="41.6" y="41.2">GND</text>
<text x="173.7" y="39.9">LED2</text>
<text x="321.1" y="36.1">R1</text>
<text x="327.4" y="41.2">U1</text>
<text x="78.5" y="46.3">GND</text>
<text x="102.6" y="46.3">GND</text>
<text x="117.8" y="46.3">GND</text>
<text x="130.5" y="46.3">GND</text>
<text x="152.1" y="43.7">LED7</text>
<text x="286.7" y="42.5">GND</text>
<text x="293.1" y="52.6">C1</text>
<text x="143.2" y="56.4">GND</text>
<text x="164.8" y="59">GND</text>
<text x="308.4" y="55.2">X1</text>
<text x="293.1" y="60.2">C2</text>
<text x="286.7" y="70.4">GND</text>
<text x="206.7" y="80.6">GND</text>
<text x="319.8" y="78">C4</text>
<text x="54.4" y="88.2">Q1</text>
<text x="82.3" y="86.9">Q2</text>
<text x="115.3" y="88.2">Q3</text>
<text x="144.5" y="88.2">Q4</text>
<text x="220.7" y="90.7">U12</text>
<text x="257.6" y="95.8">B1</text>
<text x="44.2" y="98.3">U8</text>
<text x="74.7" y="100.9">U9</text>
<text x="107.7" y="99.6">U10</text>
<text x="136.9" y="97.1">U11</text>
<text x="205.5" y="100.9">X2</text>
<text x="313.4" y="100.9">GND</text>
<text x="265.2" y="108.5">GND</text>
<text x="249.5" y="115.3" transform="rotate(-90 249.5 115.3)">R4</text>
<text x="258.4" y="115.3" transform="rotate(-90 258.4 115.3)">R5</text>
<text x="75.9" y="163.1">LED3</text>
<text x="134.4" y="163.1">LED4</text>
<text x="195.3" y="164.4">LED5</text>
<text x="253.7" y="164.4">LED6</text>
<text x="270.3" y="184.7">R6</text>
<text x="277.9" y="188.5">U13</text>
<text x="288" y="192.3">U14</text>
<text x="296.9" y="196.1">U15</text>
<text x="305.8" y="201.2">U16</text>
<text x="316" y="206.3">U17</text>
<text x="326.1" y="211.4">U18</text>
<text x="335" y="216.5">U19</text>
<text x="34" y="240.6">SCREW1</text>
<text x="48" y="240.6">SCREW2</text>
<text x="60.7" y="240.6">SCREW3</text>
<text x="75.9" y="240.6">SCREW4</text>
<text x="48" y="268.5">GND</text>
</g>
<g font-size="2.3" fill="#00f">
<text x="63.2" y="11.7">SK12D07VG3</text>
<text x="167.4" y="15.8">LED_BLINK</text>
<text x="65.8" y="29.8">1N4007</text>
<text x="152.1" y="24.7">VCC</text>
<text x="169.9" y="28.5">330</text>
<text x="318.5" y="26">VCC</text>
<text x="26.4" y="33.6">DC-005 2.0</text>
<text x="86.1" y="34.8">220uF</text>
<text x="97.5" y="32.3">LM7805T</text>
<text x="124.2" y="33.6">220uF</text>
<text x="136.9" y="34.8">100nF</text>
<text x="148.3" y="33.6">330</text>
<text x="321.1" y="38.7">10k</text>
<text x="300.7" y="47.5">TS-1102-4316</text>
<text x="369.3" y="43.7">LED_BLINK</text>
<text x="298.2" y="52.6">22pF</text>
<text x="369.3" y="53.9">SDA</text>
<text x="304.5" y="57.7">16MHz</text>
<text x="369.3" y="56.4">SCL</text>
<text x="298.2" y="60.2">22pF</text>
<text x="307.1" y="64.1">VCC</text>
<text x="369.3" y="61.5">SEG_A</text>
<text x="369.3" y="64.1">SEG_B</text>
<text x="369.3" y="66.6">SEG_C</text>
<text x="369.3" y="69.1">SEG_D</text>
<text x="369.3" y="71.7">SEG_E</text>
<text x="40.4" y="75.5">VCC</text>
<text x="369.3" y="74.2">SEG_F</text>
<text x="319.8" y="80.6">100nF</text>
<text x="369.3" y="79.3">SEG_G</text>
<text x="369.3" y="81.8">SEG_DP</text>
<text x="82.3" y="89.5">2N3904G-T92-B</text>
<text x="369.3" y="84.4">DIGIT_1</text>
<text x="369.3" y="86.9">DIGIT_2</text>
<text x="369.3" y="89.5">DIGIT_3</text>
<text x="51.8" y="90.7">2N3904G-T92-B</text>
<text x="115.3" y="90.7">2N3904G-T92-B</text>
<text x="143.3" y="90.7">2N3904G-T92-B</text>
<text x="251.2" y="93.3">VCC</text>
<text x="369.3" y="92">DIGIT_4</text>
<text x="44.2" y="100.9">100k</text>
<text x="136.9" y="99.6">100k</text>
<text x="327.4" y="97.1">ATMEGA328P-PU</text>
<text x="74.7" y="103.4">100k</text>
<text x="107.7" y="102.2">100k</text>
<text x="205.5" y="103.4">-</text>
<text x="257.6" y="103.4">BS-2-1</text>
<text x="220.7" y="113.6">DS1307+</text>
<text x="43.7" y="117.7" transform="rotate(-90 43.7 117.7)">DIGIT_1</text>
<text x="55.2" y="118.3" transform="rotate(-90 55.2 118.3)">SEG1_ANODE</text>
<text x="84.4" y="117" transform="rotate(-90 84.4 117)">SEG2_ANODE</text>
<text x="108.5" y="119" transform="rotate(-90 108.5 119)">DIGIT_3</text>
<text x="117.4" y="117" transform="rotate(-90 117.4 117)">SEG3_ANODE</text>
<text x="137.7" y="119" transform="rotate(-90 137.7 119)">DIGIT_4</text>
<text x="146.6" y="117" transform="rotate(-90 146.6 117)">SEG4_ANODE</text>
<text x="239.8" y="118.7">SCL</text>
<text x="252" y="116.6" transform="rotate(-90 252 116.6)">10k</text>
<text x="255.8" y="116.6" transform="rotate(-90 255.8 116.6)">10k</text>
<text x="75.5" y="120.2" transform="rotate(-90 75.5 120.2)">DIGIT_2</text>
<text x="239.8" y="125">SDA</text>
<text x="239.8" y="122.5">VCC</text>
<text x="67.9" y="159.8" transform="rotate(-90 67.9 159.8)">SEG1_ANODE</text>
<text x="125" y="158.5" transform="rotate(-90 125 158.5)">SEG2_ANODE</text>
<text x="186" y="157.2" transform="rotate(-90 186 157.2)">SEG3_ANODE</text>
<text x="245.7" y="158.5" transform="rotate(-90 245.7 158.5)">SEG4_ANODE</text>
<text x="75.9" y="165.7">FJ11001BH</text>
<text x="134.4" y="165.7">FJ11001BH</text>
<text x="195.3" y="166.9">FJ11001BH</text>
<text x="253.7" y="166.9">FJ11001BH</text>
<text x="345.2" y="186">SEG_DP</text>
<text x="270.3" y="187.2">6.8k</text>
<text x="277.9" y="191.1">150</text>
<text x="345.2" y="189.8">SEG_G</text>
<text x="288" y="194.9">150</text>
<text x="345.2" y="193.6">SEG_F</text>
<text x="345.2" y="197.4">SEG_E</text>
<text x="296.9" y="198.7">150</text>
<text x="305.8" y="203.8">150</text>
<text x="345.2" y="202.5">SEG_D</text>
<text x="316" y="208.8">150</text>
<text x="345.2" y="207.6">SEG_C</text>
<text x="326.1" y="213.9">150</text>
<text x="345.2" y="212.6">SEG_B</text>
<text x="335" y="219">150</text>
<text x="345.2" y="217.7">SEG_A</text>
</g>
<g font-size="2.3">
<text x="49.8" y="19.3" transform="rotate(-90 49.8 19.3)">5</text>
<text x="52.4" y="19.3" transform="rotate(-90 52.4 19.3)">1</text>
<text x="54.9" y="19.3" transform="rotate(-90 54.9 19.3)">2</text>
<text x="57.4" y="19.3" transform="rotate(-90 57.4 19.3)">3</text>
<text x="60" y="19.3" transform="rotate(-90 60 19.3)">4</text>
<text x="33.5" y="25.9">4</text>
<text x="33.5" y="28.5">2</text>
<text x="35.3" y="30">3</text>
<text x="35.3" y="24.9">4</text>
<text x="35.3" y="27.5">2</text>
<text x="96.1" y="27.5">2</text>
<text x="96.1" y="24.9">1</text>
<text x="98.5" y="28.7">GND</text>
<text x="98.5" y="26.2">VCC</text>
<text x="105.4" y="26.2">VOUT</text>
<text x="112.9" y="24.9">3</text>
<text x="299.5" y="28.7">1</text>
<text x="310.9" y="28.7">2</text>
<text x="33.5" y="31">3</text>
<text x="299.5" y="44">4</text>
<text x="310.9" y="44">3</text>
<text x="324.6" y="44">1</text>
<text x="328.2" y="45">PC6 RESET#</text>
<text x="345.8" y="45">PC0 ADC0</text>
<text x="345.8" y="47.5">PC1 ADC1</text>
<text x="359.4" y="44">23</text>
<text x="359.4" y="46.5">24</text>
<text x="324.6" y="49">2</text>
<text x="324.6" y="51.6">3</text>
<text x="328.2" y="50.1">PD0 RXD</text>
<text x="328.2" y="52.6">PD1 TXD</text>
<text x="345.8" y="50.1">PC2 ADC2</text>
<text x="345.8" y="52.6">PC3 ADC3</text>
<text x="359.4" y="49">25</text>
<text x="359.4" y="51.6">26</text>
<text x="323.3" y="59.2">10</text>
<text x="324.6" y="56.7">9</text>
<text x="328.2" y="57.7">PB6 XTAL1</text>
<text x="345.8" y="55.1">PC4 ADC4</text>
<text x="345.8" y="57.7">PC5 ADC5</text>
<text x="359.4" y="54.1">27</text>
<text x="359.4" y="56.7">28</text>
<text x="324.6" y="64.3">7</text>
<text x="328.2" y="65.3">VCC</text>
<text x="328.2" y="60.2">PB7 XTAL2</text>
<text x="347" y="62.8">INT0 PD2</text>
<text x="347" y="65.3">INT1 PD3</text>
<text x="359.4" y="61.7">4</text>
<text x="359.4" y="64.3">5</text>
<text x="323.3" y="66.8">20</text>
<text x="323.3" y="69.4">21</text>
<text x="328.2" y="67.8">AVCC</text>
<text x="328.2" y="70.4">AREF</text>
<text x="349.3" y="67.8">T0 PD4</text>
<text x="349.3" y="70.4">T1 PD5</text>
<text x="359.4" y="66.8">6</text>
<text x="359.4" y="69.4">11</text>
<text x="359.4" y="71.9">12</text>
<text x="346.9" y="72.9">AIN0 PD6</text>
<text x="346.9" y="75.5">AIN1 PD7</text>
<text x="359.4" y="74.4">13</text>
<text x="343.3" y="83.1">PCINT1 PB1</text>
<text x="343.9" y="80.5">PCINT0 PB0</text>
<text x="359.4" y="79.5">14</text>
<text x="359.4" y="82.1">15</text>
<text x="323.3" y="89.7">22</text>
<text x="324.6" y="84.6">8</text>
<text x="328.2" y="85.6">GND</text>
<text x="343.9" y="85.6">PCINT2 PB2</text>
<text x="343.9" y="88.2">PCINT3 PB3</text>
<text x="359.4" y="84.6">16</text>
<text x="359.4" y="87.1">17</text>
<text x="359.4" y="89.7">18</text>
<text x="217.9" y="93.5">4</text>
<text x="221.5" y="94.5">GND</text>
<text x="235.4" y="94.5">VCC</text>
<text x="242.6" y="93.5">8</text>
<text x="328.2" y="90.7">GND</text>
<text x="343.9" y="90.7">PCINT4 PB4</text>
<text x="343.9" y="93.2">PCINT5 PB5</text>
<text x="359.4" y="92.2">19</text>
<text x="217.9" y="98.6">2</text>
<text x="221.5" y="99.6">X2</text>
<text x="234.3" y="99.6">VBAT</text>
<text x="242.6" y="98.6">3</text>
<text x="255" y="98.6">1</text>
<text x="261.6" y="98.6">2</text>
<text x="217.9" y="103.7">1</text>
<text x="221.5" y="104.7">X1</text>
<text x="235.5" y="107.2">SDA</text>
<text x="242.6" y="106.2">5</text>
<text x="217.9" y="108.7">7</text>
<text x="221.5" y="109.8">SQWOUT</text>
<text x="235.8" y="109.8">SCL</text>
<text x="242.6" y="108.7">6</text>
<text x="65.1" y="167.9" transform="rotate(-90 65.1 167.9)">8</text>
<text x="70.1" y="167.9" transform="rotate(-90 70.1 167.9)">3</text>
<text x="122.2" y="167.9" transform="rotate(-90 122.2 167.9)">8</text>
<text x="127.3" y="167.9" transform="rotate(-90 127.3 167.9)">3</text>
<text x="183.2" y="169.1" transform="rotate(-90 183.2 169.1)">8</text>
<text x="188.3" y="169.1" transform="rotate(-90 188.3 169.1)">3</text>
<text x="242.9" y="169.1" transform="rotate(-90 242.9 169.1)">8</text>
<text x="247.9" y="169.1" transform="rotate(-90 247.9 169.1)">3</text>
<text x="51.1" y="179.3" transform="rotate(-90 51.1 179.3)">7</text>
<text x="52.1" y="177.5" transform="rotate(-90 52.1 177.5)">A</text>
<text x="56.2" y="179.3" transform="rotate(-90 56.2 179.3)">6</text>
<text x="57.2" y="177.5" transform="rotate(-90 57.2 177.5)">B</text>
<text x="61.3" y="179.3" transform="rotate(-90 61.3 179.3)">4</text>
<text x="62.3" y="177.5" transform="rotate(-90 62.3 177.5)">C</text>
<text x="66.3" y="179.3" transform="rotate(-90 66.3 179.3)">2</text>
<text x="67.4" y="177.5" transform="rotate(-90 67.4 177.5)">D</text>
<text x="71.4" y="179.3" transform="rotate(-90 71.4 179.3)">1</text>
<text x="72.4" y="177.5" transform="rotate(-90 72.4 177.5)">E</text>
<text x="76.5" y="179.3" transform="rotate(-90 76.5 179.3)">9</text>
<text x="77.5" y="177.5" transform="rotate(-90 77.5 177.5)">F</text>
<text x="82.6" y="177.5" transform="rotate(-90 82.6 177.5)">G</text>
<text x="86.7" y="179.3" transform="rotate(-90 86.7 179.3)">5 DP</text>
<text x="108.2" y="179.3" transform="rotate(-90 108.2 179.3)">7</text>
<text x="109.3" y="177.5" transform="rotate(-90 109.3 177.5)">A</text>
<text x="113.3" y="179.3" transform="rotate(-90 113.3 179.3)">6</text>
<text x="114.3" y="177.5" transform="rotate(-90 114.3 177.5)">B</text>
<text x="118.4" y="179.3" transform="rotate(-90 118.4 179.3)">4</text>
<text x="119.4" y="177.5" transform="rotate(-90 119.4 177.5)">C</text>
<text x="123.5" y="179.3" transform="rotate(-90 123.5 179.3)">2</text>
<text x="124.5" y="177.5" transform="rotate(-90 124.5 177.5)">D</text>
<text x="128.6" y="179.3" transform="rotate(-90 128.6 179.3)">1</text>
<text x="129.6" y="177.5" transform="rotate(-90 129.6 177.5)">E</text>
<text x="133.6" y="179.3" transform="rotate(-90 133.6 179.3)">9</text>
<text x="134.7" y="177.5" transform="rotate(-90 134.7 177.5)">F</text>
<text x="139.7" y="177.5" transform="rotate(-90 139.7 177.5)">G</text>
<text x="143.8" y="179.3" transform="rotate(-90 143.8 179.3)">5 DP</text>
<text x="170.2" y="178.8" transform="rotate(-90 170.2 178.8)">A</text>
<text x="175.3" y="178.8" transform="rotate(-90 175.3 178.8)">B</text>
<text x="180.4" y="178.8" transform="rotate(-90 180.4 178.8)">C</text>
<text x="185.5" y="178.8" transform="rotate(-90 185.5 178.8)">D</text>
<text x="190.5" y="178.8" transform="rotate(-90 190.5 178.8)">E</text>
<text x="195.6" y="178.8" transform="rotate(-90 195.6 178.8)">F</text>
<text x="200.7" y="178.8" transform="rotate(-90 200.7 178.8)">G</text>
<text x="229.9" y="178.8" transform="rotate(-90 229.9 178.8)">A</text>
<text x="235" y="178.8" transform="rotate(-90 235 178.8)">B</text>
<text x="240.1" y="178.8" transform="rotate(-90 240.1 178.8)">C</text>
<text x="245.2" y="178.8" transform="rotate(-90 245.2 178.8)">D</text>
<text x="250.2" y="178.8" transform="rotate(-90 250.2 178.8)">E</text>
<text x="255.3" y="178.8" transform="rotate(-90 255.3 178.8)">F</text>
<text x="260.4" y="178.8" transform="rotate(-90 260.4 178.8)">G</text>
<text x="81.6" y="180.6" transform="rotate(-90 81.6 180.6)">10</text>
<text x="138.7" y="180.6" transform="rotate(-90 138.7 180.6)">10</text>
<text x="169.2" y="180.6" transform="rotate(-90 169.2 180.6)">7</text>
<text x="174.3" y="180.6" transform="rotate(-90 174.3 180.6)">6</text>
<text x="179.4" y="180.6" transform="rotate(-90 179.4 180.6)">4</text>
<text x="184.4" y="180.6" transform="rotate(-90 184.4 180.6)">2</text>
<text x="189.5" y="180.6" transform="rotate(-90 189.5 180.6)">1</text>
<text x="194.6" y="180.6" transform="rotate(-90 194.6 180.6)">9</text>
<text x="199.7" y="181.9" transform="rotate(-90 199.7 181.9)">10</text>
<text x="204.8" y="180.6" transform="rotate(-90 204.8 180.6)">5 DP</text>
<text x="228.9" y="180.6" transform="rotate(-90 228.9 180.6)">7</text>
<text x="234" y="180.6" transform="rotate(-90 234 180.6)">6</text>
<text x="239.1" y="180.6" transform="rotate(-90 239.1 180.6)">4</text>
<text x="244.1" y="180.6" transform="rotate(-90 244.1 180.6)">2</text>
<text x="249.2" y="180.6" transform="rotate(-90 249.2 180.6)">1</text>
<text x="254.3" y="180.6" transform="rotate(-90 254.3 180.6)">9</text>
<text x="259.4" y="181.9" transform="rotate(-90 259.4 181.9)">10</text>
<text x="264.5" y="180.6" transform="rotate(-90 264.5 180.6)">5 DP</text>
</g>
</svg>
